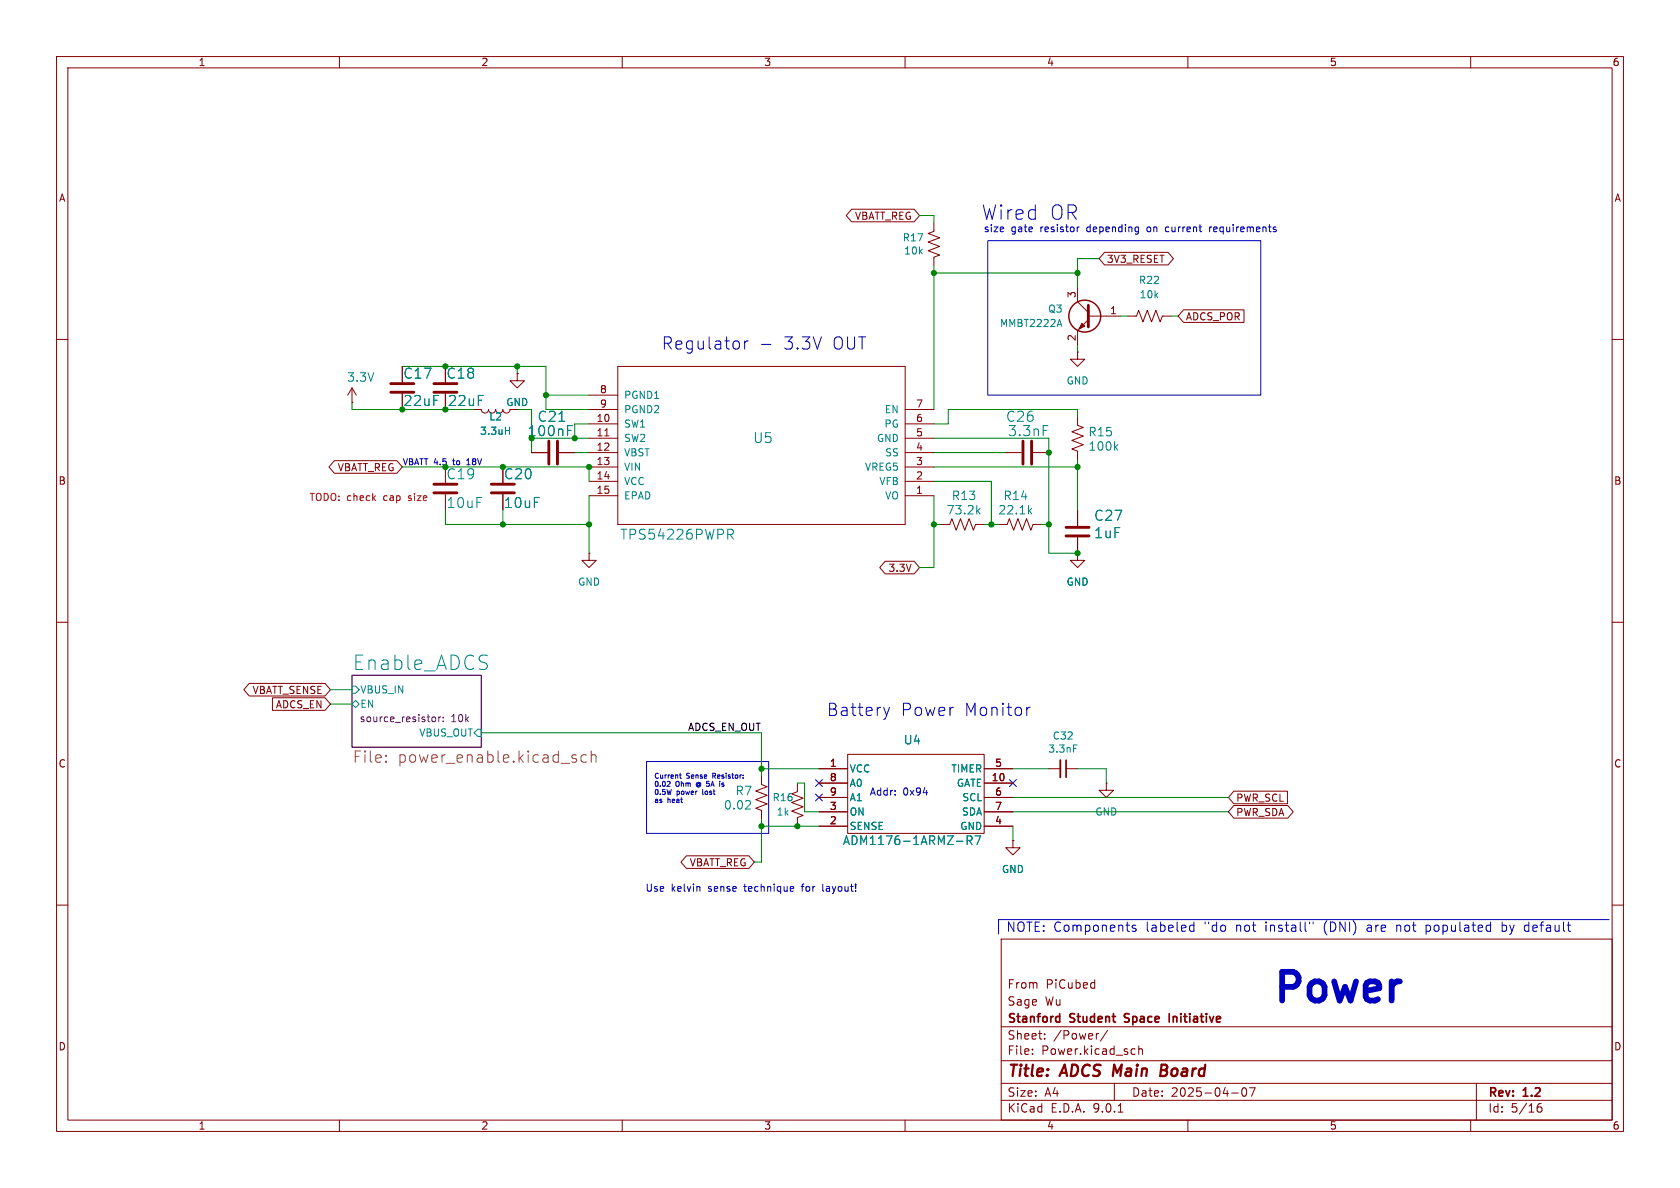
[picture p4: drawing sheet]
<svg xmlns="http://www.w3.org/2000/svg" width="297mm" height="210mm" viewBox="0 0 297 210" stroke-linecap="round" stroke-linejoin="round" font-family="sans-serif">
<path d="M0 0h297v210h-297z" fill="#fff" stroke="#fff" stroke-width=".18"/>
<g fill="none" stroke="#840000" stroke-width=".18">
<path d="M10 10h277v190h-277zM12 12h273v186h-273zM60 10v2M110 10v2M160 10v2M210 10v2M260 10v2M150.6 37h11l1 1.1-1 1.1h-11l-1-1.1zM165.1 39.4v1.5l-1 .4 2 .7-2 .8 2 .8-2 .7 2 .8-1 .4v1.5M190.5 50.8v2.5l1.9 1.9M192.4 56.5l-1.9 1.9v2.6M192.4 55.9h5.7"/>
<path d="M195.3 44.6h11.2l1 1.1-1 1.1h-11.2l-1-1.1zM199.4 55.9h1.5l.4-1 .8 2 .7-2 .8 2 .7-2 .8 2 .4-1h1.5M209.2 54.8h10.7v2.2h-10.7l-.9-1.1zM10 60h2M62.2 71.1h.1M62.2 68.6l-.7 1.3M62.2 68.6l.8 1.3M62.2 68.6v2.5M85.1 72.4a.64 .64 0 0 0 .6 .6 .64 .64 0 0 0 .7-.6 .64 .64 0 0 0 .6 .6 .64 .64 0 0 0 .6-.6 .64 .64 0 0 0 .7 .6 .64 .64 0 0 0 .6-.6 .64 .64 0 0 0 .6 .6 .64 .64 0 0 0 .7-.6M91.4 66v1.3h1.3l-1.3 1.3-1.2-1.3h1.2M91.4 66h.1M104.1 77.5h5.1"/>
<path d="M104.1 74.9h5.1M104.1 72.4h5.1M104.1 69.9h5.1M106.9 77.1h.7M109.2 64.8h50.8v27.9h-50.8zM160 77.5h5.1M160 74.9h5.1M160 72.4h5.1M190.5 73.7v1.5l1 .4-2 .7 2 .8-2 .8 2 .7-2 .8 1 .4v1.5M190.5 62.2v1.3h1.3l-1.3 1.3-1.3-1.3h1.3M190.5 62.2h.1M285 60h2"/>
<path d="M59.1 81.4h11.1l.9 1.2-.9 1.1h-11.1l-.9-1.1zM94 80h2.8M98.8 80h2.8M104.1 97.8v1.3h1.3l-1.3 1.2-1.2-1.2h1.2M104.1 97.8h.1M104.1 87.6h5.1M104.1 85.1h5.1M104.1 82.6h5.1M104.1 80h5.1M156.5 99.2h5.1l1 1.1-1 1.1h-5.1l-1-1.1zM160 87.6h5.1M160 85.1h5.1"/>
<path d="M160 82.6h5.1M160 80h5.1M166.4 92.7h1.5l.4-1 .7 2 .8-2 .8 2 .7-2 .8 2 .4-1h1.5M176.5 92.7h1.6l.3-1 .8 2 .8-2 .7 2 .8-2 .7 2 .4-1h1.5M177.8 80h2.8M182.6 80h2.8M190.5 97.8v1.3h1.3l-1.3 1.2-1.3-1.2h1.3M190.5 97.8h.1M190.5 90.2v2.8M190.5 95v2.8M10 110h2M285 110h2"/>
<path d="M44.1 120.8h13.4l.9 1.1-.9 1.1h-13.4l-1-1.1zM48.2 123.3h9.3l.9 1.2-.9 1.1h-9.3zM134.6 137.2v1.5l1 .4-2 .7 2 .8-2 .8 2 .7-2 .8 1 .4v1.5M141 138.4v1.6l-1 .3 2 .8-2 .8 2 .7-2 .8 2 .7-1 .4v1.6M144.8 135.9h5.1M144.8 138.4h5.1M149.9 133.4h24.1v13.9h-24.1zM174 135.9h5.1M174 138.4h5.1M185.4 135.9h2.1M188.5 135.9h2M195.6 138.4v1.3h1.2l-1.2 1.3-1.3-1.3h1.3"/>
<path d="M195.6 138.4h.1M218.1 139.9h9.5v2.2h-9.5l-.9-1.1zM121.3 151.3h11.1l.9 1.1-.9 1.1h-11.1l-.9-1.1zM144.8 141h5.1M144.8 143.5h5.1M144.8 146.1h5.1M174 141h5.1M174 143.5h5.1M174 146.1h5.1M179.1 148.6v1.3h1.2l-1.2 1.2-1.3-1.2h1.3M179.1 148.6h.1M218.1 142.4h9.6l.9 1.1-.9 1.1h-9.6l-.9-1.1z"/>
<path d="M10 160h2M177 166h108v32h-108zM193.4 173.7l.1 .1M193.5 173.2v1.5M193.5 174.6l-.1 .1M285 160h2M60 198v2M110 198v2M160 198v2M177 194.5h108M177 191.5h108M177 187.5h108"/>
<path d="M177 181.5h108M182.5 186.3v.1M182.5 185.5v.1M184.7 183.6v.1M184.7 182.8v.1M194.2 182.7l-.2 .1M195.8 182.1l-1.3 2M197 191.5v3M197.7 196.6h.8M200.2 185.4l.5 .1M200.7 186.3l-.5 .1M201.3 185.5l.2-.1 .4 .1 .1 .9"/>
<path d="M201.3 184.9v1.5M210 198v2M217.7 193.2h1.2M219.7 192.4l.2-.1a.81 .81 0 0 1 .6 .6 .81 .81 0 0 1-.3 .8l-.2 .1a.81 .81 0 0 1-.3-1.4zM220.9 192.3h1l-.7 1.5M260 198v2M261 191.5v6.5M271.7 196l.3-.3h.5l.1 .3v.3l-.3 .3-.4-.1-.2-.2M272.5 195.1a.59 .59 0 0 0-.8 .6"/>
</g>
<path d="M205.2 189.2h.7M205.9 189.2l.3 .1M206 188.2h-.6l-.3 2 1-.1M206.1 189.1l-.2 .1" fill="none" stroke="#840000" stroke-width=".4"/>
<path d="M188.5 134.4v3M186.9 179.7l.4 .1M187.3 179.2v1.5M198.8 179.3v.5M206.7 179.2v1.5M187.3 180.6l-.4 .1M198.8 180.6l.2 .1" fill="none" stroke="#840000" stroke-width=".3"/>
<path d="M62.2 119.4h22.9v12.7h-22.9zM76.5 126.8l.3-.1 .2 .3-.1 .5h-.4M77.6 126.7v.9M77.9 126.7l-.3 .3M78.3 127.5v.1M78.3 126.8v.1" fill="none" stroke="#840084" stroke-width=".18"/>
<g fill="none" stroke="#008484" stroke-width=".18">
<path d="M187 57.4h.6M187.3 56.5l.4 1.2M89.4 76.1h.7M90.1 75.5v1.3M100.3 75.2h.9M184.4 75.2h.9M197.2 79l.4 .6M197.6 78.6l-.6 .6M128.7 93.6h.6a.48 .48 0 0 1 .4 .4 .48 .48 0 0 1-.4 .5h-.6M129.1 94.5l.6 .8M172.8 90.3l.5 .6M173.3 89.9l-.6 .5"/>
<path d="M182 90.3l.4 .6M182.4 89.9l-.6 .5M85.8 115.8l.4 .1M86 117.4l.2 .2-.2 .5M62.2 121.3h.7l.6 .6-.6 .7h-.7zM62.2 124.5l.7-.7 .6 .7-.6 .6zM84.5 128.9h.6v1.3h-.6l-.7-.7zM189.8 131.7h.6M132.5 141.6l.2 .2-.1 .4-.8 .8h.9M171 148.6l.7-.1 .1-.2v-.4l-.2-.1h-.6v1.5M171.3 148.6l.5 .7M172.4 147.8h1l-.7 1.5"/>
</g>
<path d="M68.2 134.6l.1 .1-.1 .1M68.2 134.6l-.1 .1 .1 .1M68.2 133.5v.2M68.2 134.6v.2M68.2 133.5l.1 .1-.1 .1M68.2 133.5l-.1 .1 .1 .1M101.4 134.1l.5 .1v.3l-.2 .3h-.4M101.4 133.4l.5 .1M103.7 133.5l-.6-.1-.4 .4v.6l.2 .3 .2 .1 .6-.1M104.5 133.6a.5 .5 0 0 1 .9 .1v1.1M104.5 132.8v2" fill="none" stroke="#848400" stroke-width=".18"/>
<g fill="none" stroke="#840000" stroke-width=".51">
<path d="M192.4 54v3.8M69.1 67.8h4.1M69.1 69.3h4.1M76.7 67.8h4.1M76.7 69.3h4.1M97 78v4M98.6 78v4M180.8 78v4M182.4 78v4M76.7 85.6h4.1M76.7 87.1h4.1M86.9 85.6h4"/>
<path d="M86.9 87.1h4M188.5 93.2h4M188.5 94.7h4"/>
</g>
<path d="M187.5 134.4v3" fill="none" stroke="#840000" stroke-width=".33"/>
<circle cx="191.8" cy="55.9" r="2.82" fill="none" stroke="#840000" stroke-width=".25"/>
<path d="M191.3 57.2l.5 .5-1 .5z" fill="#840000" stroke="#840000" stroke-width=".18"/>
<g fill="none" stroke="#0000c2" stroke-width=".18">
<path d="M174.6 42.5h48.3v27.4h-48.3zM201.1 40.1l.2 .1M201.3 40.1v1.1l-.2 .1M201.3 40.9l-.2 .1M206.3 40.1l-.3 .3v.3l.3 .3M213.8 40.1v.9M214.2 40.1l-.4 .3M225.4 40.5l.2 .2-.2 .3M225.4 40.1l.2 .1M131.6 60.3v1.4M132.3 60.3a.55 .55 0 0 0-.7 .4M134.6 60.9h1.7"/>
<path d="M82.5 82.2h.6M82.6 81.3l-.1 .1M114.3 134.6h21.6v12.7h-21.6zM118.3 138.1l.2 .2-.1 .2-.5 .5h.6M120.1 137h.4M120.2 136.7v.8l.3 .1M123.1 138.5v.4M127.6 139h.1M127.7 138.4l-.1 .1 .1 .2M156.2 125l.5 1.5M156.7 126.5l-.2 .5M157.3 125l-.6 1.5"/>
<path d="M181.5 125v1.5M182.1 125a.55 .55 0 0 0-.6 .4M123.6 156.7l.1 .2v.7M139.9 156.7l.4 .1v.2l-.6 .1M140.3 157.5l-.4 .1M145.5 156.3v1.1l.1 .2M200.8 163.6l-.4-.1-.3 .3 .1 .2 .6 .2v.4h-.7M210.6 163.5l.5 .1M211.1 164.6h-.5M211.1 163v1.6M231.5 163v.3M232.1 163v.3"/>
<path d="M265.6 163v1.6M265.6 164.6h.1M265.7 163.5l-.1 .1M269.5 164.3l.3 .3M269.8 163.5l-.3 .4M284.5 162.6h-108v2.5"/>
</g>
<g fill="none" stroke="#008400" stroke-width=".18">
<path d="M162.6 38.1h2.5v1.3M165.1 48.3h25.4M165.1 47v25.4M194.3 45.7h-3.8v5.1M198.1 55.9h1.3M207 55.9h1.3M62.2 71.1v1.3h21.6M71.1 64.8h25.4v7.6h7.6M91.4 72.4h2.6v7.6M91.4 64.8v1.2M94 77.5h10.1M96.5 69.9h7.6"/>
<path d="M104.1 74.9h-2.5v2.6M165.1 77.5h20.3v20.3h5.1M190.5 73.7v-1.3h-22.9v2.5h-2.5M190.5 61v1.2M71.1 82.6h33v2.5M78.7 90.2v2.5h25.4M88.9 90.2v2.5M101.6 80h2.5M104.1 87.6v10.2M165.1 92.7h1.3M165.1 82.6h25.4M165.1 80h12.7"/>
<path d="M165.1 87.6v12.7h-2.5M165.1 85.1h10.2v7.6M174 92.7h2.5M184.1 92.7h1.3M190.5 81.3v8.9M58.4 121.9h3.8M58.4 124.5h3.8M85.1 129.5h49.5v7.7M134.6 135.9h10.2M141 138.4h1.2v5.1h2.6M179.1 135.9h6.3M190.5 135.9h5.1v2.5"/>
<path d="M134.6 144.8v7.6h-1.3M134.6 146.1h10.2M179.1 143.5h38.1M179.1 146.1v2.5M179.1 141h38.1"/>
</g>
<path d="M144.2 137.8l1.2 1.2M145.4 137.8l-1.2 1.2M178.5 137.8l1.2 1.2M179.7 137.8l-1.2 1.2M144.2 140.4l1.2 1.2M145.4 140.4l-1.2 1.2" fill="none" stroke="#000084" stroke-width=".18"/>
<g fill="#008400" stroke="#008400" stroke-width=".18">
<circle cx="190.5" cy="97.8" r=".46"/>
<circle cx="165.1" cy="92.7" r=".46"/>
<circle cx="185.4" cy="92.7" r=".46"/>
<circle cx="175.3" cy="92.7" r=".46"/>
<circle cx="104.1" cy="82.6" r=".46"/>
<circle cx="101.6" cy="77.5" r=".46"/>
<circle cx="134.6" cy="135.9" r=".46"/>
<circle cx="141" cy="146.1" r=".46"/>
<circle cx="134.6" cy="146.1" r=".46"/>
<circle cx="91.4" cy="64.8" r=".46"/>
<circle cx="96.5" cy="69.9" r=".46"/>
<circle cx="78.7" cy="72.4" r=".46"/>
<circle cx="104.1" cy="92.7" r=".46"/>
<circle cx="78.7" cy="64.8" r=".46"/>
<circle cx="165.1" cy="48.3" r=".46"/>
<circle cx="190.5" cy="48.3" r=".46"/>
<circle cx="185.4" cy="80" r=".46"/>
<circle cx="190.5" cy="82.6" r=".46"/>
<circle cx="78.7" cy="82.6" r=".46"/>
<circle cx="88.9" cy="82.6" r=".46"/>
<circle cx="88.9" cy="92.7" r=".46"/>
</g>
<text font-size="7.1" fill="#0000c2" x="224.8" y="177.6">Power</text>
<g font-size="3.5" fill="#0000c2">
<text x="173.5" y="39.1">Wired</text>
<text x="185.5" y="39.1">OR</text>
</g>
<text font-size="3.5" fill="#008484" x="62.2" y="118.7">Enable_ADCS</text>
<g font-size="3" fill="#0000c2">
<text x="116.8" y="62">Regulator</text>
<text x="138.4" y="62">3.3V</text>
<text x="147" y="62">OUT</text>
<text x="146" y="126.8">Battery</text>
<text x="159.1" y="126.8">Power</text>
<text x="170.4" y="126.8">Monitor</text>
</g>
<g font-size="2.8" fill="#848400">
<text x="62.2" y="135.1">File:</text>
<text x="70.2" y="135.1">power_enable.kicad_sch</text>
</g>
<g font-size="2.8" fill="#840000">
<text x="178" y="190.9">Title:</text>
<text x="187.7" y="190.9">ADCS Main</text>
<text x="206.8" y="190.9">Board</text>
</g>
<g font-size="2.5" fill="#008400">
<text x="71.2" y="72">22uF</text>
<text x="93.2" y="77.3">100nF</text>
</g>
<g font-size="2.5" fill="#840000">
<text x="71.2" y="67.2">C17</text>
<text x="78.8" y="67.2">C18</text>
<text x="79.1" y="72">22uF</text>
<text x="89" y="84.9">C20</text>
<text x="89" y="90">10uF</text>
</g>
<g font-size="2.5" fill="#008484">
<text x="95" y="74.8">C21</text>
<text x="177.8" y="74.8">C26</text>
<text x="178.1" y="77.3">3.3nF</text>
<text x="78.8" y="84.9">C19</text>
<text x="78.8" y="90">10uF</text>
<text x="193.3" y="92.3">C27</text>
<text x="193.3" y="95.4">1uF</text>
</g>
<g font-size="2.4" fill="#008484">
<text x="133.1" y="78.5">U5</text>
<text x="109.6" y="95.6">TPS54226PWPR</text>
</g>
<g font-size="2.3" fill="#0000c2">
<text x="177.8" y="164.9">NOTE: Components</text>
<text x="202.6" y="164.9">labeled</text>
<text x="213" y="164.9">&quot;do</text>
<text x="218.6" y="164.9">not</text>
<text x="224" y="164.9">install&quot;</text>
<text x="234.4" y="164.9">(DNI)</text>
<text x="242.1" y="164.9">are</text>
<text x="247.5" y="164.9">not</text>
<text x="252.8" y="164.9">populated</text>
<text x="266.3" y="164.9">by</text>
<text x="270.5" y="164.9">default</text>
</g>
<g font-size="2.1" fill="#008484">
<text x="61.3" y="67.7">3.3V</text>
<text x="192.3" y="77.3">R15</text>
<text x="192.3" y="79.9">100k</text>
<text x="168.2" y="88.6">R13</text>
<text x="177.3" y="88.6">R14</text>
<text x="167.3" y="91.1">73.2k</text>
<text x="176.4" y="91.1">22.1k</text>
<text x="159.7" y="131.8">U4</text>
<text x="127.9" y="143.3">0.02</text>
<text x="130" y="140.8">R7</text>
<text x="148.9" y="149.6">ADM1176-1ARMZ-R7</text>
</g>
<g font-size="2.1" fill="#840000">
<text x="178" y="178">Sage</text>
<text x="178" y="175">From</text>
<text x="184.7" y="178">Wu</text>
<text x="184.9" y="175">PiCubed</text>
<text x="178" y="184">Sheet:</text>
<text x="178" y="181.2">Stanford</text>
<text x="186.2" y="184">/Power/</text>
<text x="189.2" y="181.2">Student</text>
<text x="199.5" y="181.2">Space</text>
<text x="207.9" y="181.2">Initiative</text>
<text x="178" y="186.7">File:</text>
<text x="184.1" y="186.7">Power.kicad_sch</text>
<text x="178" y="196.9">KiCad</text>
<text x="178" y="194.1">Size:</text>
<text x="184.7" y="194.1">A4</text>
<text x="185.7" y="196.9">E.D.A.</text>
<text x="193.3" y="196.9">9.0.1</text>
<text x="200" y="194.1">Date:</text>
<text x="207" y="194.1">2025-04-07</text>
<text x="263" y="194.3">Rev:</text>
<text x="263" y="196.9">Id:</text>
<text x="267.1" y="196.9">5/16</text>
<text x="269.4" y="194.3">1.2</text>
</g>
<g font-size="1.8" fill="#840000">
<text x="35" y="11.9">1</text>
<text x="85" y="11.9">2</text>
<text x="135" y="11.9">3</text>
<text x="185" y="11.9">4</text>
<text x="235" y="11.9">5</text>
<text x="285" y="11.9">6</text>
<text x="10.3" y="35.9">A</text>
<text x="285.3" y="35.9">A</text>
<text x="151" y="39.1">VBATT_REG</text>
<text x="195.6" y="46.7">3V3_RESET</text>
<text x="190.2" y="52.8" transform="rotate(-90 190.2 52.8)">3</text>
<text x="196.1" y="55.6">1</text>
<text x="209.5" y="56.8">ADCS_POR</text>
<text x="190.2" y="60.4" transform="rotate(-90 190.2 60.4)">2</text>
<text x="89.4" y="72">GND</text>
<text x="106" y="69.6">8</text>
<text x="105.4" y="77.2">11</text>
<text x="105.4" y="74.7">10</text>
<text x="106" y="72.1">9</text>
<text x="161.9" y="77.2">5</text>
<text x="161.9" y="74.7">6</text>
<text x="161.9" y="72.1">7</text>
<text x="59.6" y="83.5">VBATT_REG</text>
<text x="105.4" y="82.3">13</text>
<text x="105.4" y="79.8">12</text>
<text x="161.9" y="82.3">3</text>
<text x="161.9" y="79.8">4</text>
<text x="10.3" y="85.9">B</text>
<text x="105.4" y="87.4">15</text>
<text x="105.4" y="84.8">14</text>
<text x="161.9" y="87.4">1</text>
<text x="161.9" y="84.8">2</text>
<text x="285.3" y="85.9">B</text>
<text x="157" y="101.3">3.3V</text>
<text x="44.5" y="122.9">VBATT_SENSE</text>
<text x="48.7" y="125.4">ADCS_EN</text>
<text x="10.3" y="135.9">C</text>
<text x="146.6" y="135.6">1</text>
<text x="175.8" y="135.6">5</text>
<text x="285.3" y="135.9">C</text>
<text x="146.6" y="138.2">8</text>
<text x="146.6" y="140.7">9</text>
<text x="146.6" y="143.3">3</text>
<text x="175.2" y="138.2">10</text>
<text x="175.8" y="140.7">6</text>
<text x="175.8" y="143.3">7</text>
<text x="218.4" y="141.9">PWR_SCL</text>
<text x="146.6" y="145.8">2</text>
<text x="175.8" y="145.8">4</text>
<text x="218.4" y="144.5">PWR_SDA</text>
<text x="121.8" y="153.4">VBATT_REG</text>
<text x="10.3" y="185.9">D</text>
<text x="285.3" y="185.9">D</text>
<text x="35" y="199.9">1</text>
<text x="85" y="199.9">2</text>
<text x="135" y="199.9">3</text>
<text x="185" y="199.9">4</text>
<text x="235" y="199.9">5</text>
<text x="285" y="199.9">6</text>
</g>
<g font-size="1.8" fill="#0000c2">
<text x="173.8" y="41.3">size</text>
<text x="178.7" y="41.3">gate</text>
<text x="184" y="41.3">resistor</text>
<text x="192.4" y="41.3">depending</text>
<text x="203.2" y="41.3">on</text>
<text x="206.7" y="41.3">current</text>
<text x="214.7" y="41.3">requirements</text>
<text x="153.7" y="140.7">Addr:</text>
<text x="159.6" y="140.7">0x94</text>
<text x="114" y="157.8">Use</text>
<text x="118.6" y="157.8">kelvin</text>
<text x="125.3" y="157.8">sense</text>
<text x="131.9" y="157.8">technique</text>
<text x="142.2" y="157.8">for</text>
<text x="146.1" y="157.8">layout!</text>
</g>
<g font-size="1.8" fill="#008484">
<text x="159.5" y="42.9">R17</text>
<text x="159.7" y="45.2">10k</text>
<text x="201.3" y="50.4">R22</text>
<text x="201.4" y="52.9">10k</text>
<text x="176.7" y="58">MMBT2222A</text>
<text x="185.2" y="55.5">Q3</text>
<text x="110.2" y="70.7">PGND1</text>
<text x="188.5" y="68.2">GND</text>
<text x="84.8" y="77.1">3.3uH</text>
<text x="86.4" y="74.5">L2</text>
<text x="110.2" y="75.8">SW1</text>
<text x="110.2" y="73.3">PGND2</text>
<text x="156.3" y="75.8">PG</text>
<text x="156.3" y="73.3">EN</text>
<text x="110.2" y="83.4">VIN</text>
<text x="110.2" y="80.9">VBST</text>
<text x="110.2" y="78.3">SW2</text>
<text x="152.8" y="83.4">VREG5</text>
<text x="154.9" y="78.3">GND</text>
<text x="156.4" y="80.9">SS</text>
<text x="110.2" y="88.5">EPAD</text>
<text x="110.2" y="86">VCC</text>
<text x="155.4" y="86">VFB</text>
<text x="156.4" y="88.5">VO</text>
<text x="102.1" y="103.7">GND</text>
<text x="188.5" y="103.7">GND</text>
<text x="63.6" y="122.8">VBUS_IN</text>
<text x="63.6" y="125.3">EN</text>
<text x="74" y="130.4">VBUS_OUT</text>
<text x="186" y="130.9">C32</text>
<text x="150.1" y="136.8">VCC</text>
<text x="168.1" y="136.8">TIMER</text>
<text x="185.2" y="133.2">3.3nF</text>
<text x="136.5" y="141.8">R16</text>
<text x="150.1" y="139.3">A0</text>
<text x="150.1" y="141.8">A1</text>
<text x="169.1" y="139.3">GATE</text>
<text x="170" y="141.8">SCL</text>
<text x="137.2" y="144.4">1k</text>
<text x="150.1" y="144.4">ON</text>
<text x="150.1" y="146.9">SENSE</text>
<text x="169.7" y="146.9">GND</text>
<text x="170" y="144.4">SDA</text>
<text x="193.5" y="144.4">GND</text>
<text x="177" y="154.5">GND</text>
</g>
<g font-size="1.8" fill="#f00">
<text x="54.6" y="88.7">TODO: check</text>
<text x="67.9" y="88.7">cap</text>
<text x="72.5" y="88.7">size</text>
</g>
<g font-size="1.8" fill="#840084">
<text x="63.5" y="127.9">source_resistor:</text>
<text x="79.7" y="127.9">10k</text>
</g>
<text font-size="1.8" x="121.5" y="129.3">ADCS_EN_OUT</text>
<g font-size="1.5" fill="#0000c2">
<text x="71.1" y="82.3">VBATT 4.5</text>
<text x="80.3" y="82.3">to</text>
<text x="82.9" y="82.3">18V</text>
</g>
<g font-size="1.2" fill="#0000c2">
<text x="115.6" y="137.7">Current</text>
<text x="121.4" y="137.7">Sense</text>
<text x="126.2" y="137.7">Resistor:</text>
<text x="115.6" y="139.1">0.02</text>
<text x="115.6" y="140.6">0.5W</text>
<text x="115.6" y="142">as</text>
<text x="118.1" y="142">heat</text>
<text x="119.5" y="139.1">Ohm</text>
<text x="119.7" y="140.6">power</text>
<text x="123.4" y="139.1">@ 5A</text>
<text x="124.5" y="140.6">lost</text>
<text x="128" y="139.1">is</text>
</g>
</svg>
